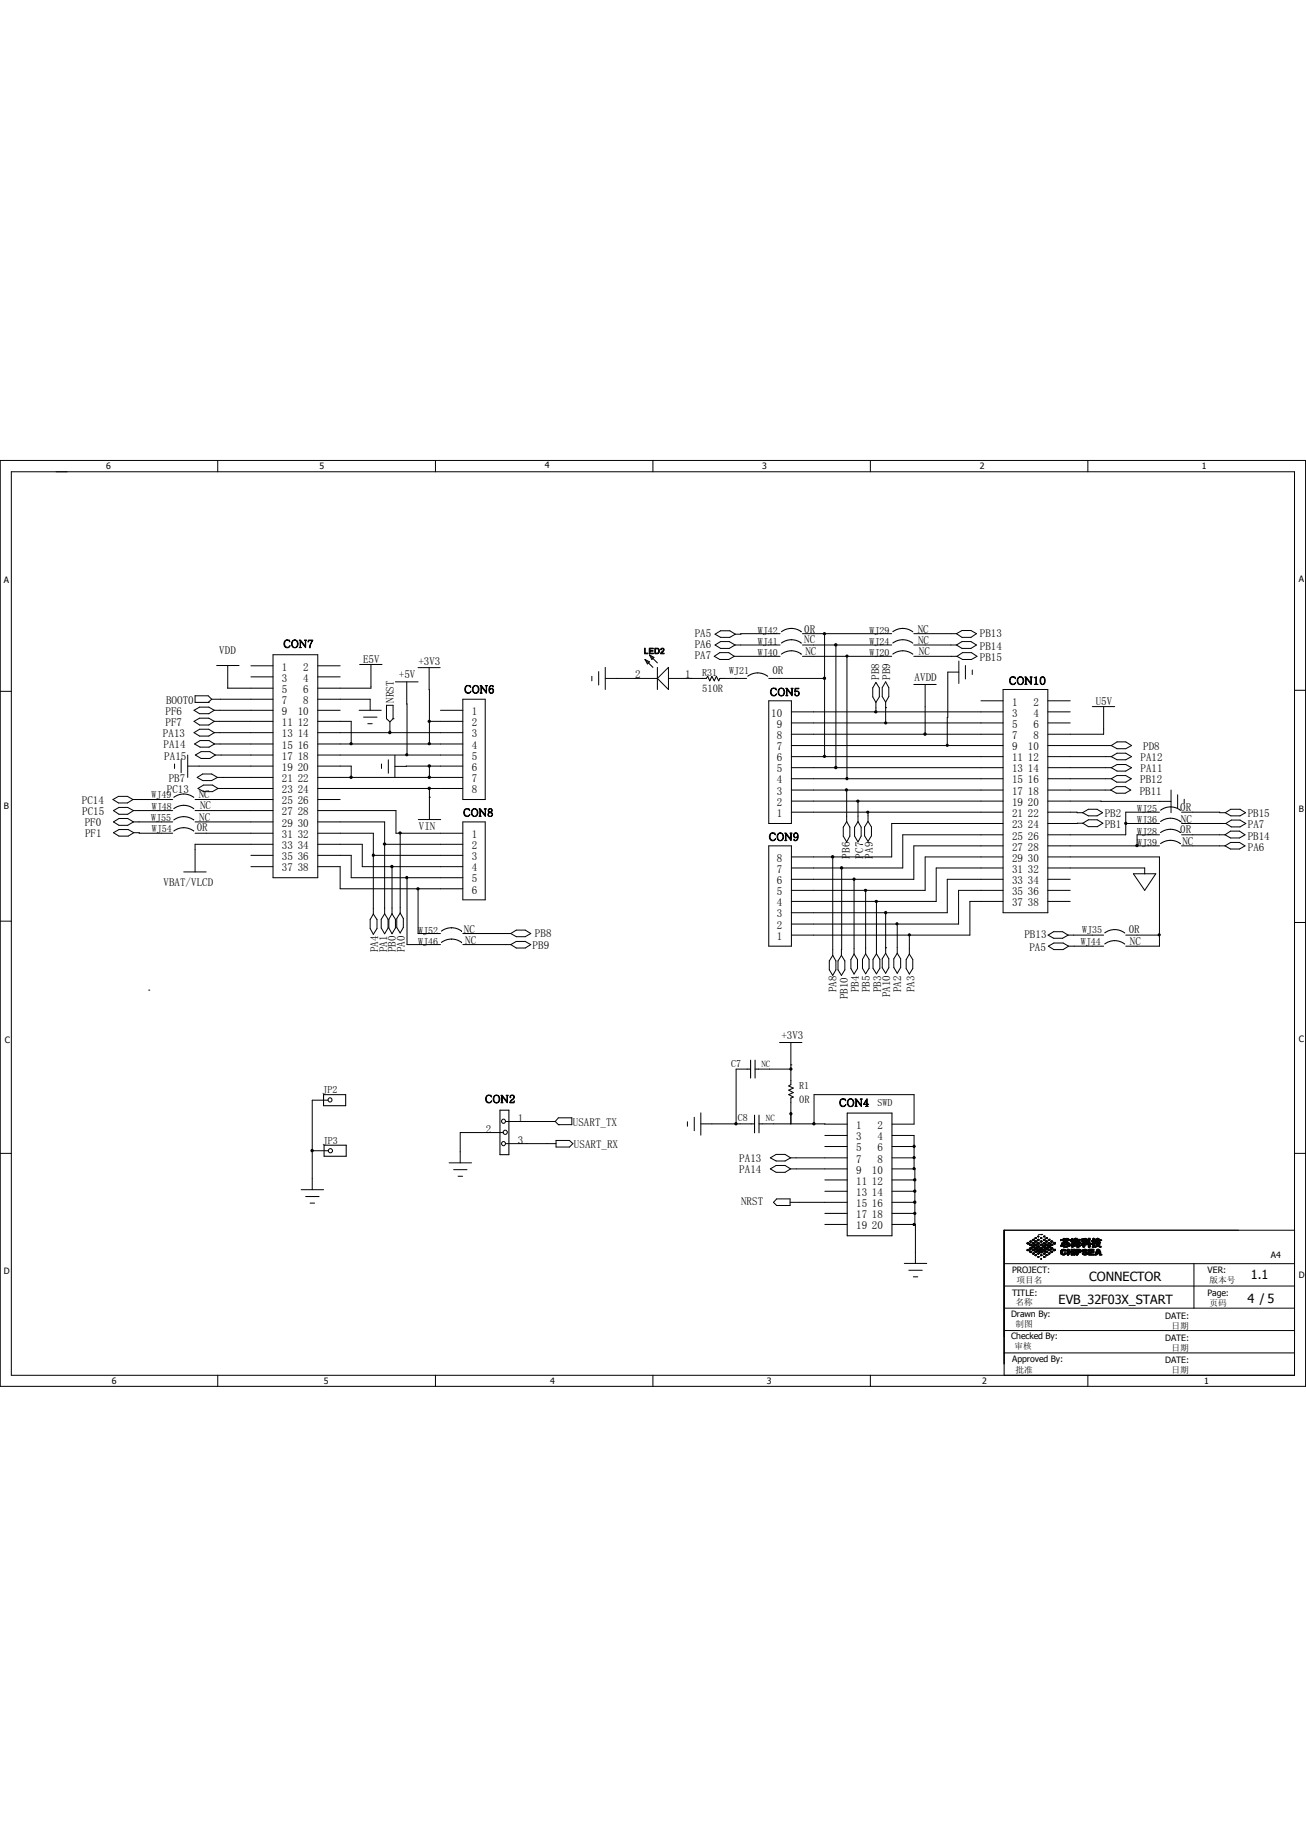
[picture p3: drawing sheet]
<svg xmlns="http://www.w3.org/2000/svg" width="210mm" height="297mm" viewBox="0 0 210 297" stroke-linecap="round" stroke-linejoin="round" font-family="sans-serif">
<g fill="none" stroke="#000" stroke-width=".16">
<path d="M0 74h209.9v148.9h-209.9zM1.8 75.9h206.4v145.2h-206.4zM35 74v1.9M70 74v1.9M105 74v1.9M140 74v1.9M174.9 74v1.9M0 111.2h1.8M31.2 114.2l.9-.5h1.5l.9 .5-.9 .6h-1.5zM31.2 116l.9-.5h1.5l.9 .5-.9 .6h-1.5zM31.2 117.8l.9-.5h1.5l.9 .5-.9 .6h-1.5zM31.3 119.6l.9-.5h1.4l.9 .5-.9 .5h-1.4z"/>
<path d="M33.5 112.9h.1M34 112.4h9.9M34 112.4l-.5-.5h-2.1v1h2.1M34 112.4l-.5 .5M34.5 114.2h9.4M34.5 117.8h9.4M34.5 119.6h9.4M34.8 107h3.6M36.6 107v3.7h7.3M40.3 107.1h3.6M40.3 108.8h3.6M43.9 105.3h7.2v35.8h-7.2z"/>
<path d="M43.9 116h-9.4M51.1 112.4h8.4v1.8M51.1 114.2h3.6M51.1 116h5.4v3.6M51.1 117.8h23.3M51.1 119.6h23.3M51.1 107.1h3.6M51.1 108.8h3.6M57.7 114.2h3.6M57.8 106.8h3.6M58.5 115.3h2.1M59.1 116.4h.8"/>
<path d="M59.6 106.8v3.9h-8.5M62.7 116.1v1.7M63.2 115.6h.1M63.2 115.6v-2.2h-1.1v2.2l.6 .5M63.2 115.6l-.5 .5M63.6 109.6h3.6M65.4 109.6v11.8M67.2 107.4h3.6M69 107.4v12.2M70.8 114.2h3.6M74.4 112.4h3.6v16.2h-3.6zM74.4 116h-5.4"/>
<path d="M95.2 108.8v.7M96.3 108v2.2M97.3 107.3v3.6M103.7 106l.7 .4-.3 .4zM104.4 105.3l.8 .4-.4 .3zM105.7 109.1h-8.4M107.5 107.3v3.6l-1.8-1.8zM107.5 109.1h5.4M111.1 109.1h.1M114.9 105.5l.8-.6h1.5l.9 .6-.9 .5h-1.5zM115 102l.9-.6h1.4l.9 .6-.9 .5h-1.4zM115 103.7l.9-.5h1.4l.9 .5-.9 .6h-1.4z"/>
<path d="M116.5 109.1h3.6M118.1 105.5h7.3M118.2 103.7h7.2M118.2 109.1h.1M123.6 112.7h3.7v19.7h-3.7zM123.6 109.1h9M125.4 101.9l-7.2 .1M127.3 119.9h34M127.3 118.1h34M127.3 116.2h34M127.3 114.5h34M129 101.9h14.4"/>
<path d="M129 103.7h14.4M129 105.5h14.4M132.6 101.9v19.8M134.4 103.7v19.7M136.2 105.5v19.7M140.8 112.9v1.6M140.8 109.7l.6 .9v1.5l-.6 .8-.5-.8v-1.5zM142.4 113.8h.1M142.4 112.9v3.3M142.4 109.6l.5 1v1.4l-.5 .9-.5-.9v-1.4zM146.9 110.1h3.6M148.8 110.1v8"/>
<path d="M153.8 101.9h-6.9M153.8 103.7h-6.9M153.8 101.9l.9-.5h1.4l.9 .5-.9 .6h-1.4zM153.8 103.7l.9-.5h1.4l.9 .5-.9 .6h-1.4zM153.9 105.5h-7M153.9 105.5l.9-.6h1.4l.9 .6-.9 .5h-1.4zM154.2 108.1h-1.8l-.1 11.8M154.2 106.3v3.6M155.2 107v2.2M156.3 107.7v.8M157.7 112.7h3.6M161.3 110.9h7.2v35.9h-7.2z"/>
<path d="M168.5 112.7h3.6M168.5 116.2h3.6M168.5 114.5h3.6M175.6 113.6h3.6M177.5 113.6v4.5h-9M178.7 119.9h-10.2M178.7 119.9l.9-.6h1.4l.9 .6-.9 .5h-1.4zM208.2 111h1.7M18.2 128.6l.8-.5h1.5l.9 .5-.9 .5h-1.5zM18.2 130.3l.9-.5h1.4l1 .5-1 .6h-1.4zM18.2 132.2l.9-.6h1.4l1 .6-1 .5h-1.4zM18.2 133.9l.9-.5h1.5l.9 .5-.9 .6h-1.5z"/>
<path d="M21.4 128.6h6.4M21.5 132.2h6.3M21.5 130.3h6.3M21.5 133.9l6.3 .1M28.1 122.9v.7M29.1 122.1v2.1M30.2 123.2h13.7M30.2 121.4v3.6M31.4 132.2h12.5M31.4 134h12.5M31.4 128.6h12.5M31.4 130.3h12.5"/>
<path d="M31.4 121.4l.9-.5h1.4l.9 .5-.9 .6h-1.4zM31.7 125l.9-.5h1.4l1 .5-1 .5h-1.4zM31.8 126.8l.9-.6h1.5l.9 .6-.9 .5h-1.5zM34.6 121.4h9.3M35 125h8.9M35.1 126.8h8.8M40.3 137.5h3.6M40.3 139.4h3.6M43.9 135.8h-12.5v4.4M51.1 132.2h10.7v14.7M51.1 134h8.9v13M51.1 130.3h12.6v3.7h10.7"/>
<path d="M51.1 135.8h7.2v3.6h16.1M51.1 137.5h5.4v3.6h17.9M51.1 139.4h3.6v3.5h19.7M51.1 128.6h3.6M51.1 121.4h23.3M51.1 123.2h5.4v1.8M51.1 125h23.3M51.1 126.8h23.3M60 137.5h14.4M61.3 122.9v.7M61.8 135.8h12.6M62.4 122.2v2.1"/>
<path d="M63 139.4v7.5M63.5 121.5v3.5M64.3 134v12.8M67.3 131.8h3.6M69 128.2h.1M69 123.2v1.8M69 126.8v5M74.4 132.2h3.6v12.5h-3.6zM74.4 123.2h-10.9M123.6 136h3.7v16.1h-3.7zM127.3 130.6h34M127.3 128.8h34"/>
<path d="M127.3 127h34M127.3 125.2h34M127.3 123.4h34M127.3 121.7h34M133.9 137.8v15.8M135.3 139.6v14M136.1 127v5.1M136.1 132.1l.6 .9v1.5l-.6 .9-.5-.9v-1.5zM138 128.8v3.3M138 132.1l.5 .9v1.5l-.5 .9-.6-.9v-1.5zM139.6 130.6v1.5M139.6 132.1l.5 .9v1.4l-.5 .9-.6-.9v-1.4z"/>
<path d="M161.3 136h-14.4v5.4h-19.6M161.3 139.6h-10.8v5.3h-23.2M161.3 137.8h-12.5v5.4h-21.5M161.3 134.2h-16.1v5.4h-17.9M161.3 132.4h-17.9v5.4h-16.1M168.5 130.6l5.6 .1M168.5 128.8l19.8 .1M168.5 137.8h17.9v14.3h-5.4M168.5 136h17.9M168.5 139.6h15.6v.9M174.1 130.7l.9-.6h1.4l.9 .6-.9 .5h-1.4zM174.1 132.4h-5.6"/>
<path d="M174.1 132.4l.9-.6h1.4l.9 .6-.9 .5h-1.4zM178.6 127h-10.1M178.6 127l.9-.5h1.4l.9 .5-.9 .6h-1.4zM178.7 125.2h-10.2M178.7 123.4h-10.2M178.7 121.7h-10.2M178.7 121.7l.9-.6h1.4l.9 .6-.9 .5h-1.4zM178.7 123.4l.9-.5h1.4l.9 .5-.9 .6h-1.4zM178.7 125.2l.9-.5h1.4l.9 .5-.9 .6h-1.4zM181 132.4h5.4M186.4 130.6h-5.4v3.6h-12.5M186.4 134.2h-3.6v1.8"/>
<path d="M188.3 127v3.7M189.4 127.8v2.1M190 130.6l7 .1M190.4 128.5v.7M197 136h-7M197 134.2h-7M197 134.2l.9-.6h1.4l.9 .6-.9 .5h-1.4zM197 136l.9-.5h1.4l.9 .5-.9 .5h-1.4zM197 130.7l.9-.6h1.5l.9 .6-.9 .5h-1.5zM197.1 132.4h-7.1M197.1 132.4l.9-.5h1.4l.9 .5-.9 .6h-1.4zM0 148.1h1.8"/>
<path d="M29.5 140.2h3.6M60 147l.6 .9v1.4l-.6 .9-.5-.9v-1.4zM61.8 146.9l.6 .9v1.4l-.6 1-.5-1v-1.4zM63 146.9l.6 .9v1.4l-.6 1-.5-1v-1.4zM64.3 146.8l.6 .9v1.4l-.6 .9-.5-.9v-1.4zM65.4 141.1v10.8h5.4M67.2 142.9v7.2h3.6M82.1 150.1h-7.7M82.1 151.9h-7.7M82.1 150.1l.9-.5h1.5l.8 .5-.8 .5h-1.5zM82.1 151.9l.9-.5h1.5l.8 .5-.8 .5h-1.5zM133.9 153.6l.5 .9v1.5l-.5 .8-.6-.8v-1.5z"/>
<path d="M135.3 153.6l.5 .9v1.5l-.5 .8-.6-.8v-1.5zM137.3 141.4v12M137.3 153.4l.6 .9v1.4l-.6 .9-.5-.9v-1.4zM139.2 143.2v10.2M139.2 153.4l.5 .9v1.4l-.5 .9-.5-.9v-1.4zM140.9 144.9v8.5M140.9 153.4l.6 .9v1.4l-.6 .9-.5-.9v-1.4zM142.4 152.4h.1M142.4 146.8v6.5M142.4 153.3l.5 .9v1.4l-.5 .9-.5-.9v-1.4zM144.3 148.6v4.7M144.3 153.3l.5 .9v1.4l-.5 .9-.6-.9v-1.4z"/>
<path d="M146.2 150.4v3M146.2 153.4l.6 .9v1.4l-.6 .9-.5-.9v-1.4zM161.3 144.9h-5.3v5.5h-28.7M161.3 143.2h-7.2v5.4h-26.8M161.3 141.4h-9v5.4h-25M168.5 144.9h3.6M168.5 143.2h3.6M168.5 141.4h3.6M168.5 150.4l.9-.6h1.5l.8 .6-.8 .5h-1.5zM168.6 152.1l.9-.5h1.4l.9 .5-.9 .6h-1.4zM171.7 150.4h5.8M171.8 152.1h5.7"/>
<path d="M182.2 140.5h3.6l-1.7 2.7zM186.4 150.4h-5.4M208.2 148.3h1.7M52.7 176.9h-2.5v14.4M111.6 179.7v2.1M112.7 178.9v3.6M120.1 171.9h-1.7v8.8M125.3 167.6h3.6M127.2 171.9h.1M127.2 171.2h.1M127.2 179.1h.1M127.2 167.6v6.1"/>
<path d="M127.2 171.9h-5.2M127.2 177.3v3.4M0 185.5h1.8M48.4 191.3h3.6M49.1 192.4h2.2M49.9 193.5h.7M50.2 185h2.6M72.2 187h3.6M72.9 188.1h2.2M73.7 189.1h.7M80.9 182.1h-6.9v4.9M89.3 180.3h-8"/>
<path d="M89.3 180.3l.5-.6h2.1v1.1h-2.1M89.3 180.3l.5 .5M89.4 183.9h-8.1M89.4 183.4h2.2l.5 .5-.5 .5h-2.2zM89.8 180.8h.1M110.5 180.4v.7M112.7 180.7h8.1M122.6 180.7l13.6 .1M123.9 186.2l.9-.6h1.4l.9 .6-.9 .5h-1.4zM123.9 188l.9-.6h1.4l.9 .6-.9 .5h-1.4zM124.9 192.8h2.1v1h-2.1l-.5-.5zM127 193.3h9.2"/>
<path d="M127.1 186.2h9.1M127.1 188h9.1M130.9 180.7v-4.7h16.1v4.8h-3.6M132.6 182.6h3.6M132.6 184.4h3.6M132.6 189.7h3.6M132.6 191.6h3.6M132.6 195.1h3.6M132.6 196.9h3.6M143.4 182.6h3.6v5.4M143.4 184.4h3.6M143.4 186.2h3.6"/>
<path d="M143.4 188h3.7v8.9M143.4 196.9h3.8v6.3M146.9 196.9v.2l.1-.2M147 184.4h.1M147 186.2h.1M147 188h.1M147 196.9h.1M147.1 189.7h-3.7M147.1 191.6h-3.7M147.1 193.3h-3.7M147.1 195.1h-3.7M165.1 199.9h.4"/>
<path d="M165.1 200h.4M165.2 199.9h.2M165.2 199.8h.2M165.3 199.8h.1M165.6 199.6h.1M165.6 199.6h.3M165.6 199.7h.3M165.7 199.6h.1M165.7 199.7h.1M165.7 199.8h.1M166 199.4h.3M166 199.9h.3"/>
<path d="M166 199.9h.4M166 200h.3M166 199.3h.2M166.1 199.4h.1M166.1 199.8h.1M166.2 199.3h.1M166.2 199.5h.1M166.2 199.8h.1M166.4 199.6h.4M166.4 199.7h.3M166.5 199.6h.2M166.5 199.7h.2"/>
<path d="M166.5 199h.1M166.5 199.2h.1M166.5 199.8h.1M166.7 199.1h-.3h.3M166.8 199.9h.3M166.8 199.9h.4M166.8 199.4h.3M166.8 200h.3M166.8 198.8h.3M166.8 199.3h.3M166.9 198.9h.1M166.9 199.4h.1"/>
<path d="M166.9 199.8h.1M166.9 198.8h.1M166.9 199.3h.1M166.9 199.5h.1M167 198.5h.1M167.3 199.6h.3M167.3 199.1h.3M167.3 199.7h.3M167.3 199.6h.2M167.3 199.7h.2M167.3 198.5h.2M167.4 198.5h.1"/>
<path d="M167.4 199h.1M167.4 199.2h.1M167.4 199.8h.1M167.5 198.5h.1M167.7 199.9h.4M167.7 199.4h.4M167.7 200h.4M167.8 198.8h.2M167.8 199.3h.2M167.8 199.9h.2M167.8 198.9h.2M167.8 199.4h.2"/>
<path d="M167.8 199.8h.2M167.9 198.8h.1M167.9 198.9h.1M167.9 199.3h.1M167.9 199.5h.1M167.9 199.8h.1M168.1 199.1h.3h-.3M168.1 199.6h.3M168.1 199.6h.4M168.1 199.7h.3M168.2 199.6h.2M168.2 199.7h.2"/>
<path d="M168.3 199h.1M168.3 199.2h.1M168.3 199.8h.1M168.5 199.9h.4M168.5 199.4h.3M168.6 199.3h.2M168.6 199.9h.2M168.6 200h.2M168.7 199.4h.1M168.7 199.5h.1M168.7 199.8h.1M168.7 199.3h.1"/>
<path d="M168.9 199.6h.4M169 199.6h.3M169 199.7h.2M169 199.6h.2M169.1 199.8h.1M169.3 199.9h.4M169.4 199.9h.3M169.4 200h.3M169.5 199.8h.1M170.6 199.4h.1M170.6 199.4h1.5M170.6 199.5h1.5h-.1"/>
<path d="M170.6 199.4v.1M170.7 199.9h.4M170.8 199.9h.1M170.9 200h.1M170.9 199.9h.1M170.9 199.1h.3M170.9 199.7h.3M171 199.6h.1M171 199.3h.1M171 199.2h.2M171.1 199.9h.1M171.1 199.6h.1"/>
<path d="M171.1 199.5h.1M171.1 199.3h.1M171.1 199.5h-.1v.2h.1M171.1 199.9h-.2v.1h.2v.3M171.2 199.9h.1M171.2 199.8h.1M171.2 199.2h.1M171.2 199.2h-.2l.1 .1M171.2 199.8h.2M171.2 199.9h-.5l.2 .1M171.2 199.8l.2 .1M171.3 199.9h.1"/>
<path d="M171.3 199.9l.2 .1M171.3 200h.1M171.3 199.7l.1 .1M171.3 200h.2M171.4 199.7h.1M171.4 199.6h.1M171.4 199.5h.1M171.4 199.3h.1M171.4 199.2h.3M171.4 199.2h.2M171.4 199.3h.2M171.4 199.6h.2"/>
<path d="M171.4 199.7h.2M171.4 199.5h.2v.2h-.2M171.6 199.6h.1M171.6 199.3h.1M171.6 199.2h.1M171.7 199.2h.1M171.7 199.1h-.3v.2M171.7 200h.2M171.8 199.8l-.1 .1M171.9 199.9h.1M171.9 199.9h-.3l.3 .1M172.1 199.4h.1"/>
<path d="M172.2 199.6h.4M172.3 199.7h.3M172.3 199.3h.3M172.3 199.2h.2M172.3 199.3h.4l-.3 .1M172.4 199.1h.1M172.4 199.8h.2M172.4 199.6h-.2h1.3M172.4 199.9h.1M172.5 199.8h.1M172.5 199.4h.1M172.5 199.9l-.1 .1"/>
<path d="M172.6 199.7h.1M172.6 199.6h.1M172.6 199.6h.9M172.6 199.9h1.1M172.6 199.5l.9 .1M172.6 199.5h.2M172.7 199.4h.1M172.7 199.4h1M172.7 199.6h-.1M172.8 199.6h.1M172.8 199.4h.1M172.8 199.3h.1"/>
<path d="M172.8 199.3h.9M172.8 199.6h.1l-.1 .1v.2M172.8 199.7h.1M172.8 199.8h.1M172.8 199.1h.1M172.8 199.1h.3M172.8 199.2h.2M172.8 199.1v.2M172.9 199.4h-.2M172.9 199.8h.1M172.9 199.7h.1M173 199.2h.1"/>
<path d="M173 199.3h-.2M173.1 199.8h.1M173.1 199.1h.1M173.1 199.6l.1 .1h-.2h.2M173.1 199.8h.2h-.2M173.1 199.7v.1M173.2 199.8h.1M173.2 199.7h.1M173.4 199.8h.1M173.4 199.6h.1M173.4 199.6h.1l-.1 .1v.2M173.4 199.7h.1"/>
<path d="M173.5 199.8h.1M173.5 199.7h.1M173.5 199.6h.1M173.7 199.4h.1M173.7 199.3h.1M173.7 200h.1M173.7 199.9h.1M173.7 199.9h-1.1v.1M173.7 200h-1.3l.1 .1M173.9 199.6h.1M173.9 199.6h.7M173.9 199.6v.1h.7"/>
<path d="M174 199.3h.1M174 199.3h.6M174 199.3v.1h.1M174 200h.3M174.1 199.9h.4M174.1 199.8h.1M174.1 199.8h.2M174.1 199.8h.4M174.2 200h.1M174.2 199.9h.1M174.2 199.8h.1M174.2 199.7h.1"/>
<path d="M174.2 199.4h.1M174.2 199.5h.1M174.2 199.4v.2M174.2 199.2h.4M174.3 199.8h.1M174.3 199.6h.1M174.3 199.5h.1M174.3 199.4h.1M174.3 199.3h.1M174.3 199.9v.6h-.1M174.3 199.7v.1M174.4 199.8h.1"/>
<path d="M174.4 200h.1M174.4 199.9h.1M174.4 199.1h.1M174.4 199.9h.2l-.2 .1M174.5 199.9h.1M174.5 199.9h-.5h.3M174.6 199.7h.1M174.6 199.6h.1M174.6 199.2h.1M174.6 199.3h.1M174.6 199.2h-.7l.7 .1M174.6 199.7h.2"/>
<path d="M174.7 199.8h.1M174.7 199.3l.1 .1M174.7 199.7h.1M174.7 199.8h.2M174.8 199.3h.1M174.8 199.9h.1M174.8 199.5h.1M174.8 199.8l.1 .1M174.8 199.6h.1M174.8 199.8h.1M174.9 199.4h-.2h.2M174.9 199.9h.1"/>
<path d="M174.9 199.8h.1M174.9 199.5h.1M174.9 199.4h.1M174.9 199.5h-.1l.1 .1M175 199.9h.1M175 199.8h.1M175 199.7h.1M175 199.6h.1M175 199.5h.1M175 199.4h.1M175 199.3h.1M175 199.1h.1"/>
<path d="M175 199.1h.2M175 199.2h.2M175 199.3h.2M175 199.4h.2M175 199.5h.2M175 199.6h.2M175 199.7h.2M175 199.8h.2M175 199.9h.2M175 199.1v.3M175.2 199.9h.1M175.2 199.8h.1"/>
<path d="M175.2 199.6h.1M175.2 199.4h.1M175.2 199.3h.1M175.2 199.2h.1M175.2 199.1h.1M175.2 199.4v.5h-.2M175.2 199.9l-.2 .1h.4M175.3 199.9h.1M175.4 200h.1M175.5 199.9h.1M175.5 199.6h.1M175.5 199.5h.1"/>
<path d="M175.5 199.5h1.5M175.5 199.6h.6M175.5 199.5h.6l-.1 .1M175.5 199.9h.5M175.6 199.9h.5M175.8 199.8h.1M175.8 199.4h.1M175.8 199.3h.1M175.8 199.1h.1M175.8 199.1l.1 .1M175.8 199.6h.1M175.8 199.7h.1"/>
<path d="M175.8 199.8h1M175.9 200h.1M175.9 199.8h.1M175.9 199.7h.1M175.9 199.6h.1M175.9 199.4h.1M175.9 199.3h.1M175.9 199.2h.1M175.9 199.2h-.1l.1 .1M175.9 199.6h-.1v.3M175.9 200h-.4M175.9 199.3v.1"/>
<path d="M176.1 199.8h.1M176.1 199.6h.1M176.1 199.4h.1M176.1 199.4h.9M176.1 199.9h.1M176.1 199.7h.1M176.1 199.3v.1h.9M176.1 199.7h.8v.1h-.9M176.1 199.7h.8M176.2 199.9h.1M176.2 199.9h.2l-.2 .1M176.2 200h.1"/>
<path d="M176.3 199.8l-.6 .1M176.4 199.6h.1M176.4 199.3h.1M176.4 199.1h.1M176.4 199.1h.2M176.4 199.2h.2M176.4 199.1v.2h.2M176.4 199.3h.2M176.4 199.6h.2M176.6 199.6h.1M176.6 199.5h.1M176.6 199.3h.1"/>
<path d="M176.6 199.2h.1M176.6 199.5h-.2v.2M176.6 199.9h.2h-.2M176.7 199.9h.1M176.7 199.8v.1M176.8 199.9l-.2 .1M176.8 199.8h.1M177 199.3v.1M177 199.5h.1M177 199.4h.1M208.2 185.5h1.7M208.2 197.8h-46.7v23.3"/>
<path d="M145.4 203.2h3.6M146.1 204.3h2.2M146.9 205.3h.7M161.5 214h46.7M161.5 217.6h46.7M161.5 210.4h46.7M161.5 206.8h46.7M161.5 203.2h46.7M165.1 201h.4M165.2 201.1h.2M165.2 200h.2M165.3 201.1h.1"/>
<path d="M165.3 200.9h.1M165.5 201h.1M165.5 200.8h.5M165.5 200.7h.4M165.5 200.2h.5M165.5 200.2h.4M165.6 201.3h.1M165.6 201.3h.3M165.6 200.8h.3M165.6 200.3h.3M165.6 200.1h.3M165.7 201.4h.1"/>
<path d="M165.7 201.2h.1M165.7 200.7h.2M165.7 200.1h.1M165.7 200.9h.1M165.7 200.6h.1M165.7 200h.1M165.7 200.3h.1M165.9 200.4h.5M166 201.6h.3M166 201.5h.3M166 201h.4M166 201h.3"/>
<path d="M166 200.5h.4M166 200.4h.3M166 201.6h.2M166 201.1h.2M166 200h.2M166.1 201.5h.1M166.1 200.9h.1M166.1 200.6h.1M166.1 200.3h.1M166.1 201.7h.1M166.1 201.1h.1M166.2 201.7h.1"/>
<path d="M166.2 201.5h.1M166.2 200.9h.1M166.2 200h.1M166.2 200.3h.1M166.3 200.2h.5M166.4 201h.1M166.4 201.3h.4M166.4 200.2h.4M166.4 201.8h.1M166.4 201.8h.3M166.4 201.3h.3M166.4 200.8h.4"/>
<path d="M166.4 200.7h.4M166.4 200.3h.3M166.4 200.1h.3M166.5 201.9h.1M166.5 201.8h.2M166.5 201.8h.1M166.5 201.4h.2M166.5 201.2h.2M166.5 200.9h.1M166.5 200.9h.2M166.5 200.6h.2M166.5 200.6h.1"/>
<path d="M166.5 200.3h.1M166.5 200.1h.2M166.5 201.4h.1M166.5 200h.1M166.7 201h.5M166.7 200.4h.5M166.8 201.3h.1M166.8 201.1h.4M166.8 200.5h.4M166.8 201.1h.3M166.8 200.9h.3M166.8 200.4h.3"/>
<path d="M166.8 202.1h.2M166.8 200.7h-.5v.1h.5M166.8 200h.2M166.9 201.6h.1M166.9 201.5h.1M166.9 201.2h.1M166.9 200.9h.1M166.9 200.6h.1M166.9 202.2h.1M166.9 202.1h.1M166.9 201.7h.1M166.9 200.8h.1"/>
<path d="M166.9 200.3h.1M167 202.1h.1M167.1 201.3h.1M167.1 201.5h-.3l.3 .1M167.1 201.3h.6M167.2 201.3h.5M167.2 201.2h.4M167.2 200.7h.4v.1h-.4M167.2 200.2h.4M167.2 201h.1M167.2 201.4h.4M167.3 201.4h.3"/>
<path d="M167.3 200.8h.3M167.3 200.2h.3M167.3 201.8h.3M167.3 201.2h.3M167.3 200.7h.3M167.3 200.3h.3M167.3 200.1h.3M167.3 202.4h.2M167.3 201.8h.2M167.3 200.9h.2M167.3 200.6h.2M167.4 200.3h.1"/>
<path d="M167.4 202.5h.1M167.4 202.4h.1M167.4 201.9h.1M167.4 201.8h.1M167.4 201.5h.1M167.4 201.1h.1M167.4 200.9h.1M167.4 200.6h.1M167.4 200h.1M167.4 200.1h.1M167.6 201.8h.1M167.6 200.2h.1"/>
<path d="M167.6 201h.6M167.6 201h.5M167.6 200.4h.5M167.7 201.1h.4M167.7 200.5h.4M167.7 201.6h.4M167.7 200.4h.4M167.8 201.5h.3M167.8 201.1h.3M167.8 200.9h.3M167.8 200.4h.2M167.8 202.2h.1"/>
<path d="M167.8 202.1h.2M167.8 202.1h.1M167.8 201.7h.1M167.8 201.6h.2M167.8 201.5h.2M167.8 201.2h.2M167.8 200.9h.2M167.8 200.8h.1M167.8 200.6h.2M167.8 200h.2M167.8 200.3h.2M167.9 202.2h.1"/>
<path d="M167.9 201.7h.1M167.9 201.5h.1M167.9 201.2h.1M167.9 200.8h.1M167.9 200h.1M167.9 200.3h.1M167.9 200.6h.1M168 202.1h.1M168.1 200.2h.4M168.1 201.3h.1M168.1 201.8h.3M168.1 201.3h.3"/>
<path d="M168.1 201.3h.4M168.1 200.8h.3M168.1 200.7h.3M168.1 200.3h.3M168.1 200.1h.3M168.2 201.8h.2M168.2 201.4h.2M168.2 201.2h.2M168.2 200.9h.2M168.2 200.6h.2M168.2 201.9h.1M168.2 201.8h.1"/>
<path d="M168.2 200.9h.1M168.2 200.1h.2M168.3 201.4h.1M168.3 200.6h.1M168.3 200h.1M168.3 200.3h.1M168.4 201.8h.1M168.4 200.4h.6M168.5 201h.4M168.5 200.5h.4M168.5 200.2h.1M168.5 200.4h.4"/>
<path d="M168.6 201.6h.2M168.6 201.5h.2M168.6 201.1h.2M168.6 200.7h-.6v.1h.6M168.6 200.6h.2M168.6 200.4h.2M168.7 201.7h.1M168.7 201.5h.1M168.7 201.1h.1M168.7 200.9h.1M168.7 200.6h.1M168.7 200.3h.1"/>
<path d="M168.8 201.5h-.2l.2 .1M168.9 201h.1M168.9 200.8h.4M168.9 200.2h.4M168.9 201.3h.4M168.9 200.7h.4M169 201.3h.3M169 201.3h.2M169 200.8h.2M169 200.3h.2M169 200.1h.2M169 201.4h.2"/>
<path d="M169 201.2h.2M169 200.9h.2M169 200.7h.2M169 200.6h.2M169.1 201.4h.1M169.1 200h.1M169.1 200.3h.1M169.3 201h.1M169.3 201h.4M169.4 201h.3M169.5 201.1h.1M169.5 201.1h.2"/>
<path d="M169.5 200.9h.1M169.5 200h.2M169.5 200h.1M170.6 201.2h.1M170.6 201.4h.1M170.6 201.5h.1M170.6 201.5l.3 .1M170.6 201.5h.2M170.6 201.4h.2v.1M170.6 201.3h.1M170.6 201.2h.2M170.6 200.4h.1"/>
<path d="M170.6 200.3h.1M170.6 201.1h.1M170.6 201.1h.2M170.6 201.1h.3M170.6 200.3h.2M170.6 200.2h.1M170.6 201h.1M170.6 201.7h.1M170.6 201h.8M170.6 200.2h.2M170.6 200.2v.1M170.7 200.2h.1"/>
<path d="M170.7 200.1h.1M170.7 200h.1M170.7 201.7h.6M170.7 201h.6M170.7 200.4h.1M170.7 200h.2M170.7 200.1h.2l-.2 .1M170.7 201.3h.1M170.7 201.4h.1M170.7 201.3h-.2l.2 .1M170.8 200.3h.1M170.8 200.4h.1"/>
<path d="M170.8 201.2h.1M170.8 201.8h.4M170.8 201.2h-.2v.1M170.8 200.3h-.2l.2 .1M170.8 200.2h.1M170.8 201.1h.1M170.8 200.9h.4M170.9 201.8h.3M170.9 200l-.2 .1M170.9 200.3h.1M170.9 200.2h.1M170.9 200.1h.1"/>
<path d="M170.9 200.9h.2M170.9 200h.2M170.9 200.4h.3M170.9 200.1h.2M170.9 200.3h.2M170.9 200.2h.2M171 200.4h.1M171 200.5h.7M171 200.4h.7M171.1 200.3h.1M171.1 200.2h.1M171.1 200h.1"/>
<path d="M171.1 201.6l.3 .1h-.8M171.1 201.1h.3M171.1 200.3l-.2 .1h.8M171.2 201.6h.2M171.3 201.5h-.1h.2h-.2M171.4 201h.1M171.4 201.1h.1M171.4 201.6h.1M171.4 200.1h.1M171.4 200.1h.2M171.4 200v.2M171.4 200.4h.1"/>
<path d="M171.4 201.1h-.2l.2 .1M171.5 200.1h.1M171.5 200.4h.3M171.6 200.3h.1M171.6 200.2h.1M171.6 201h.1M171.6 201.2h.1M171.6 201.4h.1M171.6 201.7h.1M171.6 201.8h.1M171.6 201.8h.2M171.6 201.7h.2"/>
<path d="M171.6 201.6h.2M171.6 201.5h.2M171.6 201.4h.8M171.6 201.3h.8M171.6 201.2h.2M171.6 201.1h.2M171.6 201h.2M171.6 200.9h.2M171.6 200.3h.2h-.2M171.6 200.2v.1M171.6 201v.7M171.7 200h.1"/>
<path d="M171.7 200.4h.1M171.7 200.1h.3M171.7 200l.3 .1-.2 .1M171.8 200.2h.1M171.8 200.4h.1M171.8 200.9h.1M171.8 201h.1M171.8 201.1h.1M171.8 201.2h.1M171.8 201.4h.1M171.8 201.5h.1M171.8 201.6h.1"/>
<path d="M171.8 201.7h.1M171.8 201.7v.1h-.2M171.8 200.9l-.2 .1M171.8 200.2l.3 .1M171.9 200.3h.1M171.9 200.4h.1M171.9 200.3h.2M171.9 200h.1M172 200.1h.1M172 200.2h.1M172.1 200.3h.1M172.2 201.2h.2"/>
<path d="M172.3 200.4h.1M172.3 201h.1M172.3 201.4h.1M172.3 201.7h.1M172.3 201.8h.1M172.3 201.6h.1M172.3 201.5h.1M172.3 201.2h.1M172.3 201.1h.1M172.3 200.9h.1M172.3 200.4h.2M172.3 201v.2"/>
<path d="M172.3 200.2h.1M172.3 200.3h.1M172.3 200.5h.1M172.3 200.3h.2M172.3 200.2l.2 .1M172.4 200h.1M172.4 200h.2M172.4 200.4h.1M172.4 200.5h.1M172.4 200.9h.1M172.4 201h.1M172.4 201.3h.1"/>
<path d="M172.4 201.4h.1M172.4 201.1h.1M172.4 201.2h.1M172.4 201.5h.1M172.4 201.6h.1M172.4 201.7h.1M172.4 201.7v.1h-.1M172.4 201.5h-.1v.2M172.4 200.9l-.1 .1M172.5 200.4h.1M172.5 200.1h.1M172.5 200.2h.1"/>
<path d="M172.5 200.3h.1M172.5 200.3h-.2l.2 .1M172.5 200.1h-.2l.2 .1M172.6 200h.1M172.6 201h.1M172.6 201.2h.1M172.6 201.4h.1M172.6 201.7h.1M172.6 201.8h.1M172.6 201.8h.2M172.6 201.7h.2M172.6 201.6h.2"/>
<path d="M172.6 201.5h.2M172.6 201.4h.2M172.6 201.3h.2M172.6 201.2h.2M172.6 201.1h.2M172.6 201h.2M172.6 200.9h.2M172.6 201v.7M172.7 200.3h.1M172.7 200.4h.1M172.7 200.3h1l-1 .1M172.7 200.3h1"/>
<path d="M172.8 200.2h.1M172.8 200.1h.1M172.8 200h.1M172.8 200.1l.1 .1M172.8 200.9h.1M172.8 201h.1M172.8 201.1h.1M172.8 201.2h.1M172.8 201.3h.1M172.8 201.4h.1M172.8 201.5h.1M172.8 201.6h.1"/>
<path d="M172.8 201.7h.1M172.8 201.7v.1h-.2M172.8 200.9l-.2 .1M172.9 200.2h.1M172.9 200h.1M172.9 200l-.1 .1M172.9 200.2l-.2 .1M173 200.1h.1M173 200h.1M173 200l.2 .1M173 200.1h.2M173 200.1h.2l-.1 .1"/>
<path d="M173.1 200.2h.1M173.1 201h.1M173.1 201.2h.1M173.1 201.4h.1M173.1 201.7h.1M173.1 201.8h.1M173.1 201.8h.2M173.1 201.7h.2M173.1 201.6h.2M173.1 201.5h.2M173.1 201.4h.6M173.1 201.3h.7"/>
<path d="M173.1 201.3h.2M173.1 201.2h.2M173.1 201h.7l-.2 .1 .2 .1M173.1 201.1h.2M173.1 201h.7M173.1 200.9h.6M173.1 201v.7M173.1 200.4h.4M173.2 200.5h.1M173.2 200.5h.3M173.2 200.4v.1M173.2 200.6h.1"/>
<path d="M173.2 200.6h.2M173.3 201h.1M173.3 201.1h.1M173.3 201.2h.1M173.3 201.3h.1M173.3 201.5h.1M173.3 201.6h.1M173.3 201.7h.1M173.3 201.7v.1h-.2M173.4 200.2h.1M173.4 200.1h.1M173.4 200h.1"/>
<path d="M173.4 200.1l.1 .1M173.5 200.2h.1M173.5 200.1h.1M173.5 200h.1M173.5 200.4h.1M173.5 201.3h.3M173.5 200.4h-.1M173.6 201.1h.2M173.6 200.9h-.5v.1M173.6 201.2h.2M173.7 200.3h.1M173.8 201h.1"/>
<path d="M173.8 201.3h.1M173.8 201.2h.1M173.9 200.2h.1M173.9 200.1h.2M173.9 200.3h.1M173.9 200h.4M174 200.2h.1M174 201.5h.1M174 201.6h.3M174 201.5h.2M174 201.5l.2 .1M174.1 201.1h.1"/>
<path d="M174.1 201.7h.7M174.1 201.6h.2M174.1 200.1h-.2M174.1 200h.1M174.1 201.2h.1M174.1 201.3h.1M174.1 201.7h.1M174.1 201.3h.6M174.2 200.4h.1M174.2 200.3h.1M174.2 200.2h.1M174.2 200.1h.1"/>
<path d="M174.2 200.5h.1M174.2 201.8h.6M174.2 201.7h.6M174.2 201.3h.6M174.2 201.4h.6M174.2 201.1h-.1M174.2 200.9h.5M174.3 201.8h.4M174.3 201.2h-.2h.4M174.3 200.4h.1M174.3 200.3h.1M174.3 200.2h.1"/>
<path d="M174.3 200h.1M174.4 200.9h.1M174.4 201.4h.4M174.4 200h1M174.5 200.1h.1M174.5 200h.1M174.5 200.2h.4M174.6 201.1h.2M174.6 201.6h.3M174.6 201.5h.3l-.2 .1M174.6 201.1l.2 .1M174.6 200.2l-.1-.1h.7v.1"/>
<path d="M174.7 201.5h.2M174.8 201h-.7M174.8 201h.1M174.8 201h-.7l.2 .1M174.8 201.1h.1M174.8 201.4h.1M174.8 201.7h.1M174.8 201.6h-.2M174.9 201.5h.1M175 200.2h.1M175 200.3h.1M175 200.4h.1"/>
<path d="M175 200.5h.1M175 200.5h.2M175 200.4h.2M175 200.2v.2h.2M175 200.3h.2M175 200.2h.2M175 200.4v.1M175.1 200.9h.1M175.1 201h.1M175.1 201.2h.1M175.1 201.4h.1M175.1 201.7h.1"/>
<path d="M175.1 201v.8h.7M175.1 201.8h.7M175.1 201.7h.7M175.1 201.6h.2M175.1 201.5h.2M175.1 201.4h.7M175.1 201.3h.7M175.1 201.2h.2M175.1 201.1h.2M175.1 201h.7M175.1 200.9h.7M175.1 200.9h.7v.1"/>
<path d="M175.2 200.2h.1M175.2 200.3h.1M175.2 200.4h.1M175.2 200.5h.1M175.2 200.5l-.2 .1M175.3 201h.1M175.3 201.1h.1M175.3 201.2h.1M175.3 201.4h.1M175.3 201.5h.1M175.3 201.6h.1M175.4 200l-.9 .1"/>
<path d="M175.5 200h.1M175.5 200h.4M175.6 200v.1M175.6 200.4h.1M175.6 200.5h.1M175.6 200.6h.2M175.6 200.5h.3M175.6 200.4h.3M175.7 201.4h.1M175.8 200.4h.1M175.8 200.3h.1M175.8 200.2h.1"/>
<path d="M175.8 200.1h.1M175.8 200h.1M175.8 201.3h.1M175.8 201.4h.1M175.8 201h.1M175.8 201.7h.1M175.8 201.8h.1M175.9 200.3h.1M175.9 200.2h.1M175.9 200.4h.1M175.9 200v.4M175.9 200.4h.5"/>
<path d="M176 200.5h.3M176.1 201.7h.1M176.1 201.7h.2M176.1 200.6h.1M176.1 200.4h.3M176.1 201.5h.1M176.1 201.6h.2M176.1 201.5h.9M176.1 201.5h.8M176.1 200.4h.8M176.2 201.4h.1M176.2 201.5h.1"/>
<path d="M176.2 201.4h.7l-.7 .1M176.2 201.3h.1M176.2 201.3h.2M176.2 200h.2M176.3 201.3h.1M176.3 201.8h.1M176.3 201.8h-.2h.2M176.3 201.3l.1 .1h-.2M176.3 200.3h.4M176.3 200.1h.1M176.3 200l.1 .1M176.3 200.2h.1"/>
<path d="M176.3 201.1h.1M176.3 201.2h.1M176.3 201.6h.1M176.3 201.7h.1M176.3 201.7h-.2M176.3 201.1h.5M176.3 201.1h.4M176.3 200.1l.4 .1-.2-.1M176.4 200.1h.1M176.4 200h.1M176.4 200.9h.1M176.4 201h.1"/>
<path d="M176.4 201.4h.1M176.4 201h.3M176.4 200.9h.3M176.4 200.2v.1M176.4 200.9l.3 .1M176.5 200.2h.1M176.5 201.2h.1M176.5 201.3h.1M176.5 200.1h.1M176.5 201.2h-.2l.2 .1M176.5 201.2h-.2M176.6 200.1h.1"/>
<path d="M176.6 200h.1M176.6 201.2h.1M176.6 201.3h.2M176.6 201.2h.2M176.6 200.4h.4M176.6 200h.2M176.7 201.4h.1M176.7 201.4h.2M176.7 200.2h-.4M176.7 201h.1M176.7 200h.1M176.7 201.6l.3 .1"/>
<path d="M176.8 200h.1M176.8 201.1h.1M176.8 201.7h.1M176.8 201.7h.2h-.2M176.8 201.2h.1M176.8 201.3h.1M176.9 201.4h.1M177 200.5h.1M177 201.6h-.9v.1M177 201.7h.1M177 200.4l-.2 .1M177 201.8h.1"/>
<path d="M177 201.8h-.2h.2M192 203.2v7.2M35 221.1v1.8M70 221.1v1.8M105 221.1v1.8M140 221.1v1.8M174.9 221.1v1.8"/>
<circle cx="53.1" cy="176.9" r=".33"/>
<circle cx="53.1" cy="185" r=".34"/>
<circle cx="81" cy="180.3" r=".33"/>
<circle cx="81" cy="183.9" r=".33"/>
<circle cx="81.2" cy="182.1" r=".34"/>
</g>
<g fill="none" stroke="#000" stroke-width=".17">
<path d="M103.7 106l1.3 1.3M104.4 105.3l1.3 1.3M105.7 107.3v3.6M112.9 109.1h.7l.2-.3 .3 .7 .4-.7 .4 .7 .3-.7 .4 .7 .1-.4h.8M120.2 108.7a2.65 2.65 0 0 1 3.2 .1M125.7 101.6a2.67 2.67 0 0 1 3.2 0h-.1M125.7 103.4a2.67 2.67 0 0 1 3.2 0h-.1M125.7 105.2a2.67 2.67 0 0 1 3.2 0h-.1M143.6 101.6a2.65 2.65 0 0 1 3.2 0M143.6 103.4a2.65 2.65 0 0 1 3.2 0M143.6 105.2a2.65 2.65 0 0 1 3.2 0M27.9 130a2.65 2.65 0 0 1 3.3 0"/>
<path d="M27.9 128.2a2.65 2.65 0 0 1 3.3 0M31.2 131.8h-.1a2.67 2.67 0 0 0-3.2 .1M31.2 133.6h-.1a2.67 2.67 0 0 0-3.2 0M186.6 130.3a2.67 2.67 0 0 1 3.2 0M186.6 135.7a2.67 2.67 0 0 1 3.2 0M189.8 132.1a2.67 2.67 0 0 0-3.2 0M189.8 133.9a2.67 2.67 0 0 0-3.2 0M23.9 159.2h.1M72.6 149.2a2.71 2.71 0 0 0-1.6 .5M72.6 149.2a2.3 2.3 0 0 1 1.6 .6M72.6 151a2.71 2.71 0 0 0-1.6 .5M72.6 151a2.3 2.3 0 0 1 1.6 .6"/>
<path d="M177.6 150a2.65 2.65 0 0 1 3.2 0M177.6 151.8a2.65 2.65 0 0 1 3.2 0M52 176h3.6v1.8h-3.6zM80.4 178.5h1.4v7.2h-1.4zM120.1 171.9h.6M120.7 170.5v2.9M121.3 179.3v2.9M121.4 170.5v2.9M121.4 171.9h.6M122 179.3v2.9M127.2 173.7v.7l-.4 .2 .8 .4-.8 .3 .8 .4-.8 .3 .8 .4-.4 .2v.7M136.2 179h7.2v19.7h-7.2z"/>
<path d="M52.1 184.1h3.6v1.8h-3.6zM120.8 180.7h.5M122 180.7h.6"/>
</g>
<g fill="#000" stroke="#000" stroke-width=".16">
<circle cx="56.5" cy="119.6" r=".18"/>
<circle cx="62.7" cy="117.8" r=".19"/>
<circle cx="69" cy="119.6" r=".18"/>
<circle cx="69" cy="116" r=".18"/>
<circle cx="132.6" cy="109.1" r=".19"/>
<circle cx="132.6" cy="101.9" r=".18"/>
<circle cx="134.4" cy="103.7" r=".19"/>
<circle cx="136.2" cy="105.5" r=".17"/>
<circle cx="140.8" cy="114.5" r=".18"/>
<circle cx="142.4" cy="116.2" r=".17"/>
<circle cx="148.7" cy="118" r=".19"/>
<circle cx="152.3" cy="119.8" r=".17"/>
<circle cx="56.5" cy="125" r=".19"/>
<circle cx="60" cy="137.5" r=".18"/>
<circle cx="61.8" cy="135.7" r=".18"/>
<circle cx="63" cy="139.3" r=".19"/>
<circle cx="64.3" cy="134" r=".18"/>
<circle cx="65.4" cy="121.4" r=".17"/>
<circle cx="69" cy="123.2" r=".19"/>
<circle cx="69" cy="126.8" r=".19"/>
<circle cx="69" cy="125" r=".19"/>
<circle cx="132.6" cy="121.6" r=".18"/>
<circle cx="133.9" cy="137.8" r=".19"/>
<circle cx="134.4" cy="123.4" r=".19"/>
<circle cx="135.3" cy="139.6" r=".19"/>
<circle cx="136.1" cy="127" r=".18"/>
<circle cx="136.2" cy="125.2" r=".18"/>
<circle cx="138" cy="128.8" r=".18"/>
<circle cx="139.5" cy="130.6" r=".17"/>
<circle cx="181" cy="132.4" r=".18"/>
<circle cx="182.8" cy="136" r=".18"/>
<circle cx="65.4" cy="141.1" r=".18"/>
<circle cx="67.2" cy="142.9" r=".18"/>
<circle cx="137.3" cy="141.4" r=".18"/>
<circle cx="139.2" cy="143.2" r=".18"/>
<circle cx="140.9" cy="145" r=".18"/>
<circle cx="142.4" cy="146.7" r=".18"/>
<circle cx="144.2" cy="148.5" r=".17"/>
<circle cx="146.2" cy="150.3" r=".17"/>
<circle cx="186.4" cy="150.3" r=".17"/>
<circle cx="127.2" cy="171.9" r=".18"/>
<circle cx="127.2" cy="179.1" r=".18"/>
<circle cx="50.2" cy="185" r=".19"/>
<circle cx="118.3" cy="180.7" r=".19"/>
<circle cx="130.9" cy="180.7" r=".19"/>
<circle cx="147" cy="184.3" r=".18"/>
<circle cx="147" cy="196.9" r=".17"/>
<circle cx="147" cy="186.1" r=".17"/>
<circle cx="147" cy="187.9" r=".17"/>
<circle cx="147.1" cy="191.5" r=".19"/>
<circle cx="147.1" cy="193.3" r=".19"/>
<circle cx="147.1" cy="189.7" r=".19"/>
<circle cx="147.1" cy="195.1" r=".18"/>
</g>
<g font-size="2">
<text x="170.2" y="209.7">EVB_32F03X_START</text>
<text x="175.1" y="205.9">CONNECTOR</text>
<text x="200.6" y="209.6">4 / 5</text>
<text x="201.1" y="205.7">1.1</text>
</g>
<g font-size="1.8">
<text x="129.3" y="101.7">0R</text>
<text x="147.6" y="101.8">NC</text>
<text x="35.3" y="105.2">VDD</text>
<text x="45.3" y="107.8">1</text>
<text x="48.8" y="107.8">2</text>
<text x="58.4" y="106.6">E5V</text>
<text x="67.3" y="106.9">+3V3</text>
<text x="111.7" y="102.4">PA5</text>
<text x="111.7" y="104.2">PA6</text>
<text x="111.7" y="106">PA7</text>
<text x="129.3" y="103.4">NC</text>
<text x="129.5" y="105.3">NC</text>
<text x="147.6" y="103.6">NC</text>
<text x="147.7" y="105.4">NC</text>
<text x="157.6" y="102.4">PB13</text>
<text x="157.6" y="104.5">PB14</text>
<text x="157.6" y="106.3">PB15</text>
<text x="26.7" y="113.2">BOOT0</text>
<text x="45.3" y="109.6">3</text>
<text x="45.3" y="111.4">5</text>
<text x="45.3" y="113.2">7</text>
<text x="48.8" y="109.6">4</text>
<text x="48.8" y="111.4">6</text>
<text x="48.8" y="113.2">8</text>
<text x="63.3" y="113" transform="rotate(-90 63.3 113)">NRST</text>
<text x="64.1" y="109.1">+5V</text>
<text x="102.1" y="109.1">2</text>
<text x="110.2" y="109.1">1</text>
<text x="124.2" y="108.4">0R</text>
<text x="141.4" y="109.3" transform="rotate(-90 141.4 109.3)">PB8</text>
<text x="143.1" y="109.3" transform="rotate(-90 143.1 109.3)">PB9</text>
<text x="147.1" y="109.4">AVDD</text>
<text x="162.7" y="113.5">1</text>
<text x="166.2" y="113.5">2</text>
<text x="176.2" y="113.4">U5V</text>
<text x="26.2" y="118.5">PA13</text>
<text x="26.6" y="114.9">PF6</text>
<text x="26.6" y="116.8">PF7</text>
<text x="45.3" y="115">9</text>
<text x="45.3" y="116.8">11</text>
<text x="45.3" y="118.6">13</text>
<text x="47.9" y="115">10</text>
<text x="47.9" y="116.8">12</text>
<text x="47.9" y="118.6">14</text>
<text x="75.9" y="115">1</text>
<text x="75.9" y="116.8">2</text>
<text x="75.9" y="118.6">3</text>
<text x="124" y="115.2">10</text>
<text x="124.9" y="118.8">8</text>
<text x="124.9" y="117">9</text>
<text x="162.7" y="115.2">3</text>
<text x="162.7" y="117">5</text>
<text x="162.7" y="118.8">7</text>
<text x="166.2" y="115.2">4</text>
<text x="166.2" y="117">6</text>
<text x="166.2" y="118.8">8</text>
<text x="26.3" y="120.3">PA14</text>
<text x="26.4" y="122.1">PA15</text>
<text x="27.1" y="125.7">PB7</text>
<text x="45.3" y="120.4">15</text>
<text x="45.3" y="122.2">17</text>
<text x="45.3" y="124">19</text>
<text x="45.3" y="125.8">21</text>
<text x="47.9" y="120.4">16</text>
<text x="47.9" y="122.2">18</text>
<text x="47.9" y="124">20</text>
<text x="47.9" y="125.8">22</text>
<text x="75.9" y="120.4">4</text>
<text x="75.9" y="122.2">5</text>
<text x="75.9" y="124">6</text>
<text x="75.9" y="125.8">7</text>
<text x="124.9" y="126">4</text>
<text x="124.9" y="124.2">5</text>
<text x="124.9" y="122.4">6</text>
<text x="124.9" y="120.7">7</text>
<text x="162.7" y="120.7">9</text>
<text x="162.7" y="122.4">11</text>
<text x="162.7" y="124.2">13</text>
<text x="162.7" y="126">15</text>
<text x="165.3" y="120.7">10</text>
<text x="165.3" y="122.4">12</text>
<text x="165.3" y="124.2">14</text>
<text x="165.3" y="126">16</text>
<text x="183.3" y="126">PB12</text>
<text x="183.4" y="122.3">PA12</text>
<text x="183.4" y="124.2">PA11</text>
<text x="183.8" y="120.6">PD8</text>
<text x="13.2" y="129.3">PC14</text>
<text x="13.2" y="131.1">PC15</text>
<text x="26.8" y="127.5">PC13</text>
<text x="32" y="128.3">NC</text>
<text x="32" y="132">NC</text>
<text x="32.2" y="130.1">NC</text>
<text x="45.3" y="127.5">23</text>
<text x="45.3" y="129.3">25</text>
<text x="45.3" y="131.1">27</text>
<text x="47.9" y="127.5">24</text>
<text x="47.9" y="129.3">26</text>
<text x="47.9" y="131.1">28</text>
<text x="75.9" y="127.5">8</text>
<text x="124.9" y="131.4">1</text>
<text x="124.9" y="129.6">2</text>
<text x="124.9" y="127.8">3</text>
<text x="162.7" y="127.8">17</text>
<text x="162.7" y="129.6">19</text>
<text x="162.7" y="131.4">21</text>
<text x="165.3" y="127.8">18</text>
<text x="165.3" y="129.6">20</text>
<text x="165.3" y="131.4">22</text>
<text x="177.6" y="131.3">PB2</text>
<text x="183.3" y="127.8">PB11</text>
<text x="189.8" y="130.5">0R</text>
<text x="200.6" y="131.4">PB15</text>
<text x="13.6" y="132.9">PF0</text>
<text x="13.7" y="134.7">PF1</text>
<text x="31.6" y="133.6">0R</text>
<text x="45.3" y="132.9">29</text>
<text x="45.3" y="134.7">31</text>
<text x="45.3" y="136.5">33</text>
<text x="47.9" y="132.9">30</text>
<text x="47.9" y="134.7">32</text>
<text x="47.9" y="136.5">34</text>
<text x="67.4" y="133.5">VIN</text>
<text x="75.9" y="134.7">1</text>
<text x="75.9" y="136.5">2</text>
<text x="162.7" y="133.2">23</text>
<text x="162.7" y="135">25</text>
<text x="162.7" y="136.8">27</text>
<text x="165.3" y="133.2">24</text>
<text x="165.3" y="135">26</text>
<text x="165.3" y="136.8">28</text>
<text x="177.6" y="133.1">PB1</text>
<text x="189.8" y="134">0R</text>
<text x="189.9" y="132.3">NC</text>
<text x="190.1" y="135.9">NC</text>
<text x="200.6" y="135">PB14</text>
<text x="200.7" y="133.2">PA7</text>
<text x="200.7" y="136.8">PA6</text>
<text x="26.3" y="142.5">VBAT/VLCD</text>
<text x="45.3" y="138.3">35</text>
<text x="45.3" y="140.1">37</text>
<text x="47.9" y="138.3">36</text>
<text x="47.9" y="140.1">38</text>
<text x="75.9" y="138.3">3</text>
<text x="75.9" y="140.1">4</text>
<text x="75.9" y="141.9">5</text>
<text x="75.9" y="143.7">6</text>
<text x="124.9" y="143.9">5</text>
<text x="124.9" y="142.2">6</text>
<text x="124.9" y="140.3">7</text>
<text x="124.9" y="138.6">8</text>
<text x="136.7" y="138" transform="rotate(-90 136.7 138)">PB6</text>
<text x="138.8" y="138" transform="rotate(-90 138.8 138)">PC7</text>
<text x="140.3" y="138" transform="rotate(-90 140.3 138)">PA9</text>
<text x="162.7" y="138.6">29</text>
<text x="162.7" y="140.3">31</text>
<text x="162.7" y="142.2">33</text>
<text x="162.7" y="143.9">35</text>
<text x="165.3" y="138.6">30</text>
<text x="165.3" y="140.3">32</text>
<text x="165.3" y="142.2">34</text>
<text x="165.3" y="143.9">36</text>
<text x="74.6" y="150">NC</text>
<text x="124.9" y="149.4">2</text>
<text x="124.9" y="147.5">3</text>
<text x="124.9" y="145.7">4</text>
<text x="162.7" y="145.7">37</text>
<text x="165.3" y="145.7">38</text>
<text x="181.5" y="150">0R</text>
<text x="60.8" y="153.2" transform="rotate(-90 60.8 153.2)">PA4</text>
<text x="62.3" y="153.2" transform="rotate(-90 62.3 153.2)">PA1</text>
<text x="63.7" y="153.2" transform="rotate(-90 63.7 153.2)">PB0</text>
<text x="65.1" y="153.2" transform="rotate(-90 65.1 153.2)">PA0</text>
<text x="74.8" y="151.7">NC</text>
<text x="85.6" y="152.5">PB9</text>
<text x="86" y="150.7">PB8</text>
<text x="124.9" y="151.1">1</text>
<text x="164.7" y="150.8">PB13</text>
<text x="165.5" y="152.9">PA5</text>
<text x="181.7" y="151.9">NC</text>
<text x="134.5" y="159.6" transform="rotate(-90 134.5 159.6)">PA8</text>
<text x="136.3" y="160.7" transform="rotate(-90 136.3 160.7)">PB10</text>
<text x="138.1" y="159.6" transform="rotate(-90 138.1 159.6)">PB4</text>
<text x="139.9" y="159.6" transform="rotate(-90 139.9 159.6)">PB5</text>
<text x="141.7" y="159.6" transform="rotate(-90 141.7 159.6)">PB3</text>
<text x="143.1" y="160.4" transform="rotate(-90 143.1 160.4)">PA10</text>
<text x="144.9" y="159.6" transform="rotate(-90 144.9 159.6)">PA2</text>
<text x="147.1" y="159.6" transform="rotate(-90 147.1 159.6)">PA3</text>
<text x="125.6" y="167.1">+3V3</text>
<text x="78.1" y="182.1">2</text>
<text x="83.3" y="183.9">3</text>
<text x="83.3" y="180.3">1</text>
<text x="92.1" y="181">USART_TX</text>
<text x="92.3" y="184.6">USART_RX</text>
<text x="137.7" y="181.5">1</text>
<text x="137.7" y="183.3">3</text>
<text x="137.7" y="185.1">5</text>
<text x="141.1" y="181.5">2</text>
<text x="141.1" y="183.3">4</text>
<text x="141.1" y="185.1">6</text>
<text x="118.9" y="186.9">PA13</text>
<text x="118.9" y="188.7">PA14</text>
<text x="137.7" y="186.9">7</text>
<text x="137.7" y="188.7">9</text>
<text x="137.7" y="190.5">11</text>
<text x="140.2" y="188.7">10</text>
<text x="140.2" y="190.5">12</text>
<text x="141.1" y="186.9">8</text>
<text x="119.2" y="193.8">NRST</text>
<text x="137.7" y="192.3">13</text>
<text x="137.7" y="194.1">15</text>
<text x="137.7" y="195.9">17</text>
<text x="137.7" y="197.7">19</text>
<text x="140.2" y="192.3">14</text>
<text x="140.2" y="194.1">16</text>
<text x="140.2" y="195.9">18</text>
<text x="140.2" y="197.7">20</text>
</g>
<g font-size="1.7">
<text x="45.6" y="104.1">CON7</text>
<text x="74.6" y="111.5">CON6</text>
<text x="112.9" y="111.3">510R</text>
<text x="123.8" y="111.9">CON5</text>
<text x="162.2" y="110.1">CON10</text>
<text x="74.5" y="131.3">CON8</text>
<text x="123.6" y="135.2">CON9</text>
<text x="78" y="177.3">CON2</text>
<text x="128.5" y="177.4">0R</text>
<text x="134.9" y="177.9">CON4</text>
</g>
<g font-size="1.6">
<text x="121.8" y="101.9">WJ42</text>
<text x="139.8" y="101.9">WJ29</text>
<text x="121.8" y="103.7">WJ41</text>
<text x="121.8" y="105.5">WJ40</text>
<text x="139.8" y="103.7">WJ24</text>
<text x="139.8" y="105.5">WJ20</text>
<text x="112.9" y="108.8">R31</text>
<text x="117.3" y="108.3">WJ21</text>
<text x="24.3" y="132">WJ55</text>
<text x="24.3" y="128.3">WJ49</text>
<text x="24.4" y="130.2">WJ48</text>
<text x="182.8" y="130.6">WJ25</text>
<text x="24.4" y="133.8">WJ54</text>
<text x="182.8" y="132.4">WJ36</text>
<text x="182.8" y="134.2">WJ28</text>
<text x="182.8" y="136">WJ39</text>
<text x="67.2" y="150.1">WJ52</text>
<text x="67.2" y="151.9">WJ46</text>
<text x="173.8" y="151.9">WJ44</text>
<text x="174" y="150.1">WJ35</text>
<text x="117.6" y="171.6">C7</text>
<text x="51.9" y="175.8">JP2</text>
<text x="128.5" y="175.2">R1</text>
<text x="141.1" y="177.8">SWD</text>
<text x="51.9" y="184">JP3</text>
<text x="118.7" y="180.3">C8</text>
</g>
<g font-size="1.4">
<text x="17.1" y="75.5">6</text>
<text x="51.4" y="75.5">5</text>
<text x="87.6" y="75.3">4</text>
<text x="122.6" y="75.5">3</text>
<text x="157.5" y="75.5">2</text>
<text x="193.2" y="75.5">1</text>
<text x=".6" y="93.8">A</text>
<text x="208.9" y="93.6">A</text>
<text x=".6" y="130.2">B</text>
<text x="208.9" y="130.5">B</text>
<text x=".8" y="167.7">C</text>
<text x="208.9" y="167.5">C</text>
<text x="122.4" y="171.6">NC</text>
<text x="123.2" y="180.3">NC</text>
<text x="204.4" y="202.3">A4</text>
<text x=".6" y="204.8">D</text>
<text x="162.7" y="208.4">TITLE:</text>
<text x="162.7" y="204.6">PROJECT:</text>
<text x="163.3" y="209.8">名称</text>
<text x="163.5" y="206.2">项目名</text>
<text x="194.2" y="204.6">VER:</text>
<text x="194.2" y="208.4">Page:</text>
<text x="194.5" y="206.2">版本号</text>
<text x="208.9" y="205.5">D</text>
<text x="162.6" y="215.4">Checked By:</text>
<text x="162.6" y="211.8">Drawn By:</text>
<text x="163.3" y="213.4">制图</text>
<text x="187.3" y="215.6">DATE:</text>
<text x="187.3" y="212.2">DATE:</text>
<text x="188.4" y="213.8">日期</text>
<text x="194.5" y="210">页码</text>
<text x="162.7" y="219">Approved By:</text>
<text x="163.1" y="217">审核</text>
<text x="163.3" y="220.8">批准</text>
<text x="187.3" y="219.2">DATE:</text>
<text x="188.4" y="220.8">日期</text>
<text x="188.4" y="217.2">日期</text>
<text x="18" y="222.5">6</text>
<text x="52.1" y="222.5">5</text>
<text x="88.5" y="222.5">4</text>
<text x="123.3" y="222.5">3</text>
<text x="157.9" y="222.5">2</text>
<text x="193.6" y="222.5">1</text>
</g>
<text font-size="1.3" x="103.5" y="105.1">LED2</text>
</svg>
